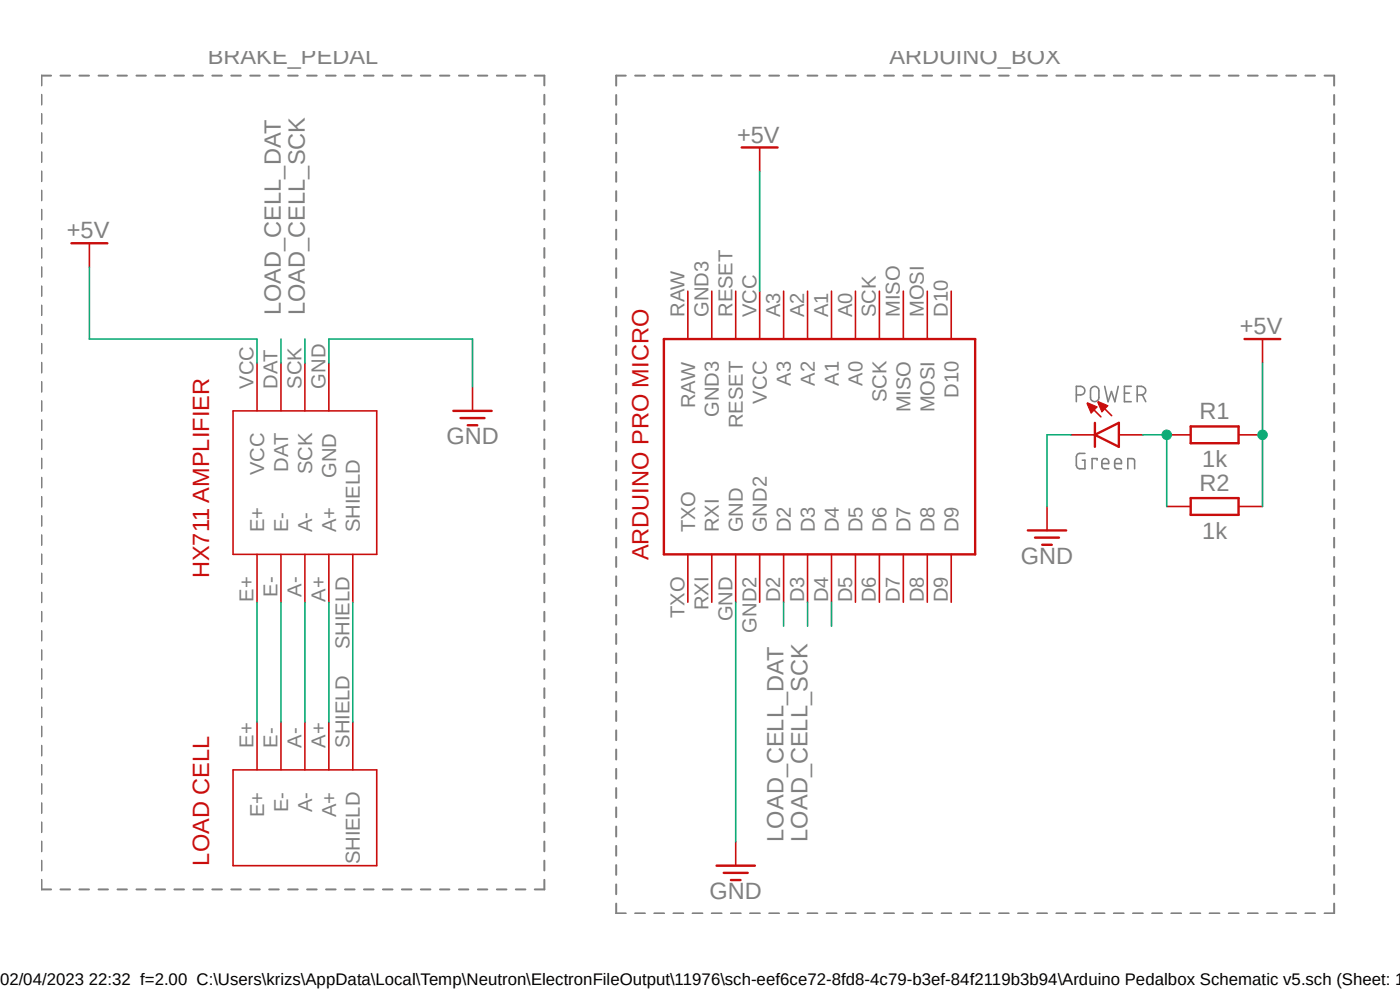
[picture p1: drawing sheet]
<svg xmlns="http://www.w3.org/2000/svg" width="297mm" height="210mm" viewBox="0 0 297 210" stroke-linecap="round" stroke-linejoin="round" font-family="sans-serif">
<path d="M8.8 11l279.4 182.8M288.2 11l-279.4 182.8" fill="none" stroke="#fff" stroke-width=".21"/>
<g fill="none" stroke="#808080" stroke-width=".42">
<path d="M10.8 16h-2v2.1M12.8 16h2.1M16.8 16h2.1M20.9 16h2M24.9 16h2M29 16h1.9M33 16h2M37 16h2M41 16h2.1M45 16h2.1M49.1 16h2M53.1 16h2"/>
<path d="M57.1 16h2M61.1 16h2.1M65.2 16h2M69.2 16h2M73.2 16h2M77.2 16h2M81.2 16h2.1M85.3 16h2M89.3 16h2M93.3 16h2M97.4 16h2M101.4 16h2"/>
<path d="M105.4 16h2M109.4 16h2.1M113.5 16h2v2.1M132.8 16h-2.1v2.2M134.7 16h2.1M138.8 16h2.1M142.9 16h2M146.9 16h2.1M151 16h2.1M155.1 16h2M159.1 16h2.1M163.2 16h2.1"/>
<path d="M167.3 16h2M171.3 16h2.1M175.4 16h2.1M179.5 16h2M183.5 16h2.1M187.6 16h2.1M191.6 16h2.1M195.7 16h2M199.8 16h2M203.8 16h2.1M207.9 16h2M212 16h2"/>
<path d="M216 16h2.1M220 16h2.1M224.1 16h2.1M228.2 16h2.1M232.2 16h2.1M236.3 16h2.1M240.4 16h2M244.4 16h2.1M248.5 16h2.1M252.6 16h2M256.6 16h2.1M260.7 16h2.1"/>
<path d="M264.8 16h2M268.8 16h2.1M272.9 16h2.1M276.9 16h2.1M281 16h2v2.2M8.8 20.1v2.1M8.8 24.2v2M8.8 28.2v2.1M8.8 32.3v2.1M8.8 36.4v2M115.5 20.1v2.1M115.5 24.2v2"/>
<path d="M115.5 28.2v2.1M115.5 32.3v2.1M115.5 36.4v2M130.7 20.2v2M130.7 24.2v2.1M130.7 28.3v2.1M130.7 32.4v2.1M130.7 36.5v2.1M283 20.2v2M283 24.2v2.1M283 28.3v2.1M283 32.4v2.1"/>
<path d="M283 36.5v2.1M8.8 40.4v2.1M8.8 44.5v2.1M8.8 48.6v2M8.8 52.6v2.1M8.8 56.7v2M115.5 40.4v2.1M115.5 44.5v2.1M115.5 48.6v2M115.5 52.6v2.1M115.5 56.7v2M130.7 40.6v2.1"/>
<path d="M130.7 44.7v2M130.7 48.7v2.1M130.7 52.8v2.1M130.7 56.9v2.1M283 40.6v2.1M283 44.7v2M283 48.7v2.1M283 52.8v2.1M283 56.9v2.1M8.8 60.7v2.1M8.8 64.8v2M8.8 68.9v2"/>
<path d="M8.8 72.9v2.1M8.8 77v2M115.5 60.7v2.1M115.5 64.8v2M115.5 68.9v2M115.5 72.9v2.1M115.5 77v2M130.7 61v2.1M130.7 65.1v2M130.7 69.2v2M130.7 73.2v2.1M130.7 77.3v2.1"/>
<path d="M283 61v2.1M283 65.1v2M283 69.2v2M283 73.2v2.1M283 77.3v2.1M8.8 81v2.1M8.8 85.1v2.1M8.8 89.2v2M8.8 93.2v2.1M8.8 97.3v2.1M115.5 81v2.1M115.5 85.1v2.1"/>
<path d="M115.5 89.2v2M115.5 93.2v2.1M115.5 97.3v2.1M130.7 81.4v2.1M130.7 85.5v2.1M130.7 89.6v2.1M130.7 93.7v2.1M130.7 97.7v2.1M283 81.4v2.1M283 85.5v2.1M283 89.6v2.1M283 93.7v2.1"/>
<path d="M283 97.7v2.1M8.8 101.3v2.1M8.8 105.4v2.1M8.8 109.5v2M8.8 113.5v2.1M8.8 117.6v2.1M115.5 101.3v2.1M115.5 105.4v2.1M115.5 109.5v2M115.5 113.5v2.1M115.5 117.6v2.1M130.7 101.9v2"/>
<path d="M130.7 105.9v2.1M130.7 110v2.1M130.7 114.1v2.1M130.7 118.2v2.1M283 101.9v2M283 105.9v2.1M283 110v2.1M283 114.1v2.1M283 118.2v2.1M8.8 121.7v2M8.8 125.7v2.1M8.8 129.8v2"/>
<path d="M8.8 133.9v2M8.8 137.9v2.1M115.5 121.7v2M115.5 125.7v2.1M115.5 129.8v2M115.5 133.9v2M115.5 137.9v2.1M130.7 122.3v2M130.7 126.3v2.1M130.7 130.4v2.1M130.7 134.5v2.1M130.7 138.6v2.1"/>
<path d="M283 122.3v2M283 126.3v2.1M283 130.4v2.1M283 134.5v2.1M283 138.6v2.1M8.8 141.9v2.1M8.8 146v2.1M8.8 150.1v2M8.8 154.1v2.1M8.8 158.2v2.1M115.5 141.9v2.1M115.5 146v2.1"/>
<path d="M115.5 150.1v2M115.5 154.1v2.1M115.5 158.2v2.1M130.7 142.7v2.1M130.7 146.8v2M130.7 150.8v2.2M130.7 154.9v2.1M130.7 159v2.1M283 142.7v2.1M283 146.8v2M283 150.8v2.2M283 154.9v2.1"/>
<path d="M283 159v2.1M8.8 162.3v2M8.8 166.3v2.1M8.8 170.4v2.1M8.8 174.5v2M8.8 178.5v2.1M115.5 162.3v2M115.5 166.3v2.1M115.5 170.4v2.1M115.5 174.5v2M115.5 178.5v2.1M130.7 163.1v2.1"/>
<path d="M130.7 167.2v2.1M130.7 171.3v2.1M130.7 175.3v2.2M130.7 179.5v2M283 163.1v2.1M283 167.2v2.1M283 171.3v2.1M283 175.3v2.2M283 179.5v2M8.8 182.6v2.1M8.8 186.6v2.1h2M12.8 188.7h2.1"/>
<path d="M16.8 188.7h2.1M20.9 188.7h2M24.9 188.7h2M29 188.7h1.9M33 188.7h2M37 188.7h2M41 188.7h2.1M45 188.7h2.1M49.1 188.7h2M53.1 188.7h2M57.1 188.7h2M61.1 188.7h2.1"/>
<path d="M65.2 188.7h2M69.2 188.7h2M73.2 188.7h2M77.2 188.7h2M81.2 188.7h2.1M85.3 188.7h2M89.3 188.7h2M93.3 188.7h2M97.4 188.7h2M101.4 188.7h2M105.4 188.7h2M109.4 188.7h2.1"/>
<path d="M115.5 182.6v2.1M115.5 186.6v2.1h-2M130.7 183.5v2.1M130.7 187.6v2.1M130.7 191.7v2.1h2.1M134.7 193.8h2.1M138.8 193.8h2.1M142.9 193.8h2M146.9 193.8h2.1M151 193.8h2.1M155.1 193.8h2M159.1 193.8h2.1"/>
<path d="M163.2 193.8h2.1M167.3 193.8h2M171.3 193.8h2.1M175.4 193.8h2.1M179.5 193.8h2M183.5 193.8h2.1M187.6 193.8h2.1M191.6 193.8h2.1M195.7 193.8h2M199.8 193.8h2M203.8 193.8h2.1M207.9 193.8h2"/>
<path d="M212 193.8h2M216 193.8h2.1M220 193.8h2.1M224.1 193.8h2.1M228.2 193.8h2.1M232.2 193.8h2.1M236.3 193.8h2.1M240.4 193.8h2M244.4 193.8h2.1M248.5 193.8h2.1M252.6 193.8h2M256.6 193.8h2.1"/>
<path d="M260.7 193.8h2.1M264.8 193.8h2M268.8 193.8h2.1M272.9 193.8h2.1M276.9 193.8h2.1M283 183.5v2.1M283 187.6v2.1M283 191.7v2.1h-2"/>
</g>
<path d="M228.3 83.8h1a.91 .91 0 0 0 .9-.9 .91 .91 0 0 0-.9-.9h-1v3.2M230.2 96.2h-1.1a.72 .72 0 0 0-.8 .7v1.8a.72 .72 0 0 0 .8 .7h1.1v-1.8h-.6M231.6 82.3a.88 .88 0 0 1 1-.3 .88 .88 0 0 1 .5 .9v1.4a.89 .89 0 0 1-.9 .9 .89 .89 0 0 1-.8-.9v-1.8zM232.7 97.6v-.3h-1v2.1M233.8 98.3h1.4a.75 .75 0 0 0-.5-1 .75 .75 0 0 0-.9 .7v.9a.51 .51 0 0 0 .5 .5h.9M234.4 82l.7 3.2 .7-2.1 .7 2.1 .7-3.2M236.5 98.3h1.4a.75 .75 0 0 0-.5-1 .75 .75 0 0 0-.9 .7v.9a.51 .51 0 0 0 .5 .5h.9M238.5 83.4h1.1M239.3 99.4v-2.1h1.2l.2 .2v1.9M240 82h-1.5v3.2h1.5M241.3 83.8h.8a.91 .91 0 0 0 1-.9 .91 .91 0 0 0-1-.9h-.8v3.2M242.4 83.8l.7 1.4" fill="none" stroke="#808080" stroke-width=".34"/>
<g fill="none" stroke="#c90d0c" stroke-width=".34">
<path d="M161.2 31.3v5.1M19 51.6v5.1M54.5 77v10.2M59.6 77v10.2M64.7 77v10.2M69.8 77v10.2M145.9 61.8v10.1M151 61.8v10.1M156.1 61.8v10.1M161.2 61.8v10.1M166.2 61.8v10.1M171.3 61.8v10.1"/>
<path d="M176.4 61.8v10.1M181.5 61.8v10.1M186.6 61.8v10.1M191.6 61.8v10.1M196.7 61.8v10.1M201.8 61.8v10.1M49.4 87.2h30.5v30.4h-30.5zM100.2 82.1v5.1M227.2 92.2h5.1M230.8 85.6l2.8 2.8M233 85.4l2.8 2.8M237.4 92.2h5"/>
<path d="M54.5 117.6v10.2M59.6 117.6v10.2M64.7 117.6v10.2M69.8 117.6v10.2M74.8 117.6v10.2M145.9 117.6v10.2M151 117.6v10.2M156.1 117.6v10.2M161.2 117.6v10.2M166.2 117.6v10.2M171.3 117.6v10.2M176.4 117.6v10.2"/>
<path d="M181.5 117.6v10.2M186.6 117.6v10.2M191.6 117.6v10.2M196.7 117.6v10.2M201.8 117.6v10.2M54.5 153.2v10.1M59.6 153.2v10.1M64.7 153.2v10.1M69.8 153.2v10.1M74.8 153.2v10.1M49.4 163.3h30.5v20.3h-30.5zM156.1 178.6v5"/>
</g>
<path d="M157.4 31.3h7.6M15.2 51.6h7.6M140.8 71.9h66.1v45.7h-66.1zM96.2 87.2h8.1M97.7 88.7h5.1M99.2 90.2h2.1M232.3 92.2l5.1-2.5v5.1zM232.3 89.7v5.1M152 183.6h8.1M153.5 185.2h5.1M155.1 186.7h2" fill="none" stroke="#c90d0c" stroke-width=".51"/>
<path d="M233 85.2l2.1 .9-1.3 1.3-.9-2.1z" fill-rule="evenodd" fill="#c90d0c"/>
<path d="M233 85.2l2.1 .9-1.3 1.3-.9-2.1z" fill="none" stroke="#c90d0c" stroke-width=".21"/>
<path d="M230.7 85.4l2.1 .9-1.3 1.4-.9-2.1z" fill-rule="evenodd" fill="#c90d0c"/>
<path d="M230.7 85.4l2.1 .9-1.3 1.4-.9-2.1z" fill="none" stroke="#c90d0c" stroke-width=".21"/>
<path d="M264 71.9h7.6M252.6 90.5h10.2v3.5h-10.2zM218.1 112.5h8.1M219.6 114h5.1M221.1 115.6h2M252.6 105.7h10.2v3.5h-10.2z" fill="none" stroke="#c90d0c" stroke-width=".51"/>
<path d="M267.8 71.9v5.1M247.5 92.2h5.1M262.8 92.2h5M222.1 107.4v5.1M247.5 107.4h5.1M262.8 107.4h5" fill="none" stroke="#c90d0c" stroke-width=".34"/>
<path d="M161.2 36.4v25.4M19 56.7v15.2h35.5v5.1M267.8 77v30.4" fill="none" stroke="#0dab76" stroke-width=".34"/>
<circle cx="267.8" cy="92.2" r="1.01" fill="#0dab76"/>
<circle cx="267.8" cy="92.2" r="1.01" fill="none" stroke="#0dab76" stroke-width=".21"/>
<g fill="none" stroke="#0dab76" stroke-width=".34">
<path d="M59.6 71.9v5.1M64.7 71.9v5.1M69.8 77v-5.1h30.4v10.2M227.2 92.2h-5.1v15.2M242.4 92.2h5.1v15.2M54.5 127.8v25.4M59.6 127.8v25.4M64.7 127.8v25.4M69.8 127.8v25.4M74.8 127.8v25.4M156.1 127.8v50.8M166.2 127.8v5"/>
<path d="M171.3 127.8v5"/>
</g>
<circle cx="247.5" cy="92.2" r="1.01" fill="#0dab76"/>
<circle cx="247.5" cy="92.2" r="1.01" fill="none" stroke="#0dab76" stroke-width=".21"/>
<path d="M176.4 127.8v5" fill="none" stroke="#0dab76" stroke-width=".34"/>
<g font-size="5" fill="#808080">
<text x="44.1" y="13.5">BRAKE_PEDAL</text>
<text x="188.7" y="13.5">ARDUINO_BOX</text>
<text x="156.4" y="30.3">+5V</text>
<text x="14.2" y="50.6">+5V</text>
<text x="59.6" y="66.8" transform="rotate(-90 59.6 66.8)">LOAD_CELL_DAT</text>
<text x="64.7" y="66.8" transform="rotate(-90 64.7 66.8)">LOAD_CELL_SCK</text>
<text x="263.1" y="70.9">+5V</text>
<text x="254.5" y="88.9">R1</text>
<text x="94.7" y="94.3">GND</text>
<text x="255.1" y="99.1">1k</text>
<text x="254.5" y="104.1">R2</text>
<text x="216.6" y="119.6">GND</text>
<text x="255.1" y="114.3">1k</text>
<text x="166.2" y="178.6" transform="rotate(-90 166.2 178.6)">LOAD_CELL_DAT</text>
<text x="171.3" y="178.6" transform="rotate(-90 171.3 178.6)">LOAD_CELL_SCK</text>
<text x="150.5" y="190.8">GND</text>
</g>
<g font-size="5" fill="#c90d0c">
<text x="137.6" y="118.9" transform="rotate(-90 137.6 118.9)">ARDUINO PRO MICRO</text>
<text x="44.4" y="122.7" transform="rotate(-90 44.4 122.7)">HX711 AMPLIFIER</text>
<text x="44.4" y="183.6" transform="rotate(-90 44.4 183.6)">LOAD CELL</text>
</g>
<g font-size="4.3" fill="#808080">
<text x="145.2" y="67.2" transform="rotate(-90 145.2 67.2)">RAW</text>
<text x="150.3" y="67.2" transform="rotate(-90 150.3 67.2)">GND3</text>
<text x="155.4" y="67.2" transform="rotate(-90 155.4 67.2)">RESET</text>
<text x="160.5" y="67.2" transform="rotate(-90 160.5 67.2)">VCC</text>
<text x="165.5" y="67.2" transform="rotate(-90 165.5 67.2)">A3</text>
<text x="170.6" y="67.2" transform="rotate(-90 170.6 67.2)">A2</text>
<text x="175.7" y="67.2" transform="rotate(-90 175.7 67.2)">A1</text>
<text x="180.8" y="67.2" transform="rotate(-90 180.8 67.2)">A0</text>
<text x="185.8" y="67.2" transform="rotate(-90 185.8 67.2)">SCK</text>
<text x="190.9" y="67.2" transform="rotate(-90 190.9 67.2)">MISO</text>
<text x="196" y="67.2" transform="rotate(-90 196 67.2)">MOSI</text>
<text x="201.1" y="67.2" transform="rotate(-90 201.1 67.2)">D10</text>
<text x="53.8" y="82.5" transform="rotate(-90 53.8 82.5)">VCC</text>
<text x="58.9" y="82.5" transform="rotate(-90 58.9 82.5)">DAT</text>
<text x="64" y="82.5" transform="rotate(-90 64 82.5)">SCK</text>
<text x="69" y="82.5" transform="rotate(-90 69 82.5)">GND</text>
<text x="167.8" y="81.8" transform="rotate(-90 167.8 81.8)">A3</text>
<text x="172.8" y="81.8" transform="rotate(-90 172.8 81.8)">A2</text>
<text x="177.9" y="81.8" transform="rotate(-90 177.9 81.8)">A1</text>
<text x="183" y="81.8" transform="rotate(-90 183 81.8)">A0</text>
<text x="147.4" y="86.6" transform="rotate(-90 147.4 86.6)">RAW</text>
<text x="152.5" y="88.5" transform="rotate(-90 152.5 88.5)">GND3</text>
<text x="162.7" y="85.6" transform="rotate(-90 162.7 85.6)">VCC</text>
<text x="188.1" y="85.3" transform="rotate(-90 188.1 85.3)">SCK</text>
<text x="193.2" y="87.5" transform="rotate(-90 193.2 87.5)">MISO</text>
<text x="198.2" y="87.5" transform="rotate(-90 198.2 87.5)">MOSI</text>
<text x="203.3" y="84.4" transform="rotate(-90 203.3 84.4)">D10</text>
<text x="157.6" y="90.8" transform="rotate(-90 157.6 90.8)">RESET</text>
<text x="56" y="100.8" transform="rotate(-90 56 100.8)">VCC</text>
<text x="61.1" y="100.1" transform="rotate(-90 61.1 100.1)">DAT</text>
<text x="66.2" y="100.6" transform="rotate(-90 66.2 100.6)">SCK</text>
<text x="71.3" y="101.3" transform="rotate(-90 71.3 101.3)">GND</text>
<text x="56" y="112.9" transform="rotate(-90 56 112.9)">E+</text>
<text x="61.1" y="112.9" transform="rotate(-90 61.1 112.9)">E-</text>
<text x="66.2" y="112.9" transform="rotate(-90 66.2 112.9)">A-</text>
<text x="71.3" y="112.9" transform="rotate(-90 71.3 112.9)">A+</text>
<text x="76.4" y="112.9" transform="rotate(-90 76.4 112.9)">SHIELD</text>
<text x="147.4" y="112.9" transform="rotate(-90 147.4 112.9)">TXO</text>
<text x="152.5" y="112.9" transform="rotate(-90 152.5 112.9)">RXI</text>
<text x="157.6" y="112.9" transform="rotate(-90 157.6 112.9)">GND</text>
<text x="162.7" y="112.9" transform="rotate(-90 162.7 112.9)">GND2</text>
<text x="167.8" y="112.9" transform="rotate(-90 167.8 112.9)">D2</text>
<text x="172.8" y="112.9" transform="rotate(-90 172.8 112.9)">D3</text>
<text x="177.9" y="112.9" transform="rotate(-90 177.9 112.9)">D4</text>
<text x="183" y="112.9" transform="rotate(-90 183 112.9)">D5</text>
<text x="188.1" y="112.9" transform="rotate(-90 188.1 112.9)">D6</text>
<text x="193.2" y="112.9" transform="rotate(-90 193.2 112.9)">D7</text>
<text x="198.2" y="112.9" transform="rotate(-90 198.2 112.9)">D8</text>
<text x="203.3" y="112.9" transform="rotate(-90 203.3 112.9)">D9</text>
<text x="53.8" y="127.6" transform="rotate(-90 53.8 127.6)">E+</text>
<text x="58.9" y="126.6" transform="rotate(-90 58.9 126.6)">E-</text>
<text x="64" y="126.6" transform="rotate(-90 64 126.6)">A-</text>
<text x="69" y="127.6" transform="rotate(-90 69 127.6)">A+</text>
<text x="145.2" y="131.1" transform="rotate(-90 145.2 131.1)">TXO</text>
<text x="150.3" y="129.4" transform="rotate(-90 150.3 129.4)">RXI</text>
<text x="155.4" y="131.8" transform="rotate(-90 155.4 131.8)">GND</text>
<text x="165.5" y="127.8" transform="rotate(-90 165.5 127.8)">D2</text>
<text x="170.6" y="127.8" transform="rotate(-90 170.6 127.8)">D3</text>
<text x="175.7" y="127.8" transform="rotate(-90 175.7 127.8)">D4</text>
<text x="180.8" y="127.8" transform="rotate(-90 180.8 127.8)">D5</text>
<text x="185.8" y="127.8" transform="rotate(-90 185.8 127.8)">D6</text>
<text x="190.9" y="127.8" transform="rotate(-90 190.9 127.8)">D7</text>
<text x="196" y="127.8" transform="rotate(-90 196 127.8)">D8</text>
<text x="201.1" y="127.8" transform="rotate(-90 201.1 127.8)">D9</text>
<text x="74.1" y="137.7" transform="rotate(-90 74.1 137.7)">SHIELD</text>
<text x="160.5" y="134.2" transform="rotate(-90 160.5 134.2)">GND2</text>
<text x="53.8" y="158.6" transform="rotate(-90 53.8 158.6)">E+</text>
<text x="58.9" y="158.6" transform="rotate(-90 58.9 158.6)">E-</text>
<text x="64" y="158.6" transform="rotate(-90 64 158.6)">A-</text>
<text x="69" y="158.6" transform="rotate(-90 69 158.6)">A+</text>
<text x="74.1" y="158.6" transform="rotate(-90 74.1 158.6)">SHIELD</text>
<text x="56" y="173.3" transform="rotate(-90 56 173.3)">E+</text>
<text x="61.1" y="172.3" transform="rotate(-90 61.1 172.3)">E-</text>
<text x="66.2" y="172.3" transform="rotate(-90 66.2 172.3)">A-</text>
<text x="71.3" y="173.3" transform="rotate(-90 71.3 173.3)">A+</text>
<text x="76.4" y="183.4" transform="rotate(-90 76.4 183.4)">SHIELD</text>
</g>
<text font-size="3.6" x="0" y="208.9">02/04/2023 22:32 f=2.00 C:\Users\krizs\AppData\Local\Temp\Neutron\ElectronFileOutput\11976\sch-eef6ce72-8fd8-4c79-b3ef-84f2119b3b94\Arduino Pedalbox Schematic v5.sch (Sheet: 1/</text>
</svg>
